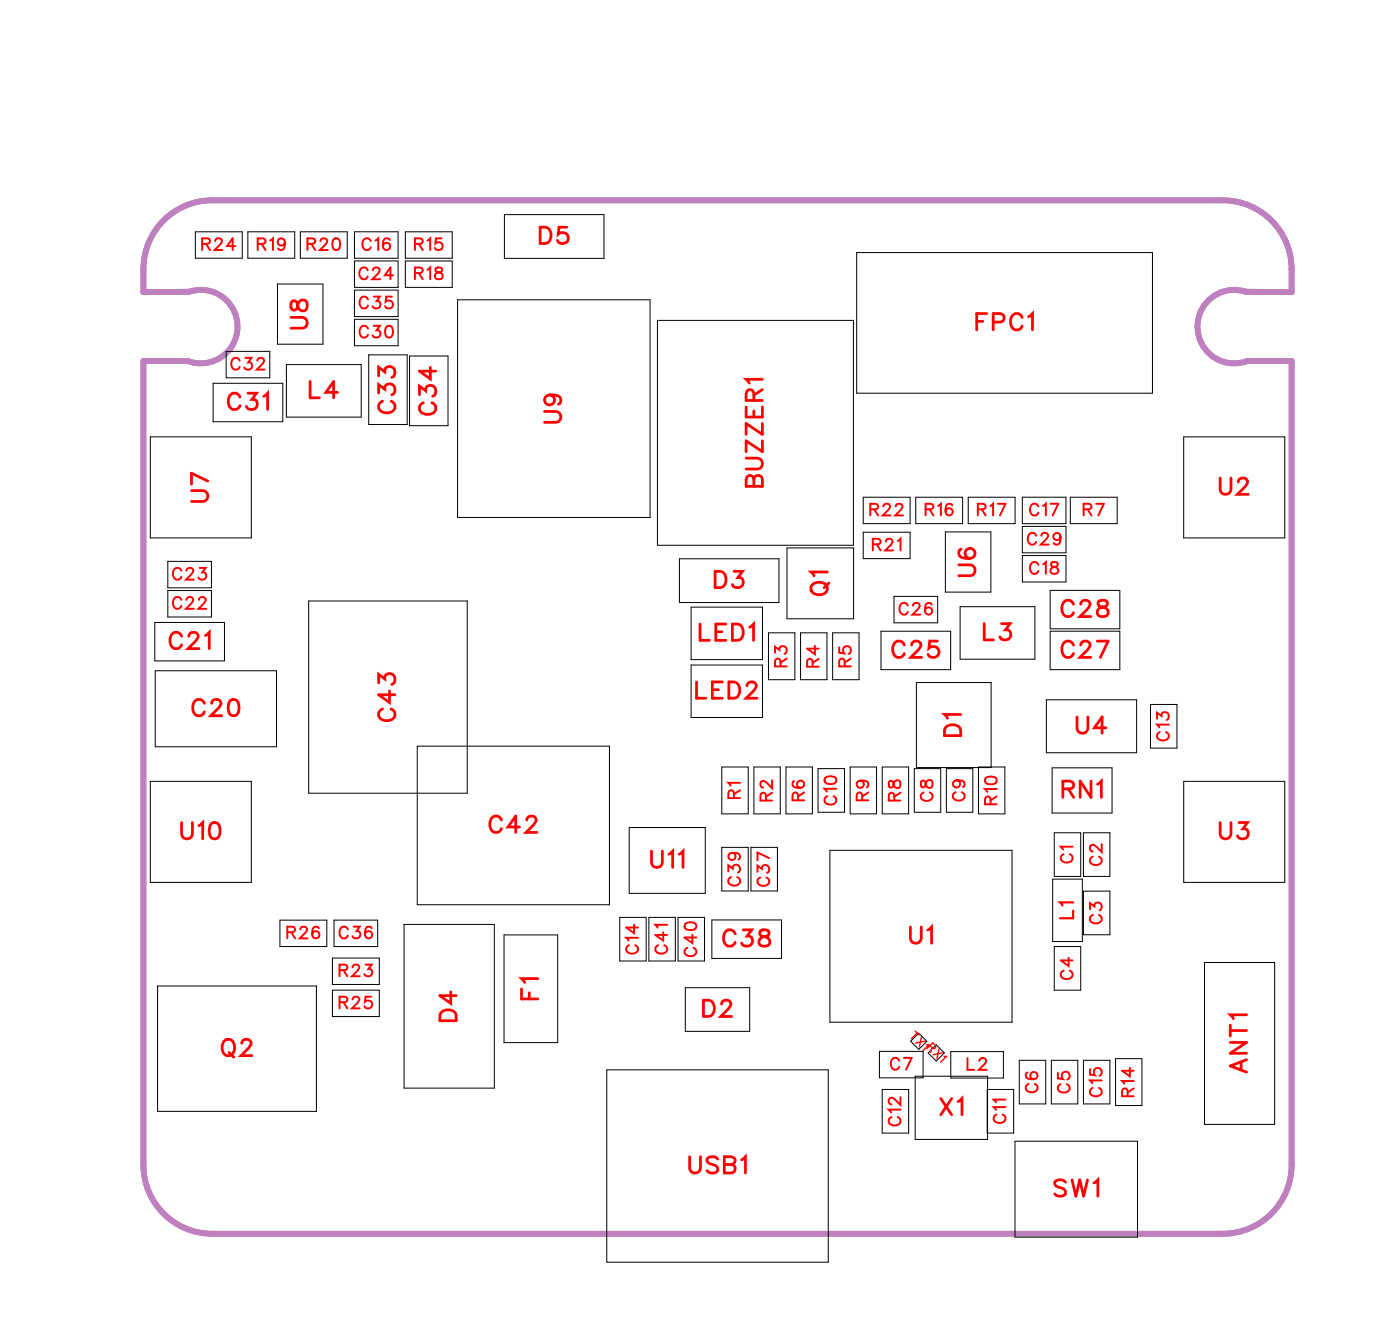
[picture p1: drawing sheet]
<svg xmlns="http://www.w3.org/2000/svg" width="61mm" height="58mm" viewBox="0 0 61 58" stroke-linecap="round" stroke-linejoin="round" font-family="sans-serif">
<path d="M7.4 9.4l.5-.4 .7-.2 .6-.1h44a3 3 0 0 1 3 3v1h-1.9a1.6 1.6 0 0 0-2.2 1.6 1.6 1.6 0 0 0 2.2 1.4h1.9v35a3 3 0 0 1-3 3h-44a3 3 0 0 1-3-3v-35h2a1.6 1.6 0 0 0 2.1-1.5 1.6 1.6 0 0 0-2.1-1.5h-2a3.6 3.6 0 0 1 1.2-3.3z" fill="none" stroke="#bf80bf" stroke-width=".25"/>
<g fill="none" stroke="#000" stroke-width=".04">
<path d="M6.5 19h4.4v4.4h-4.4zM8.5 10.1h2v1.1h-2zM9.3 16.7h3v1.7h-3zM9.8 15.3h1.9v1.2h-1.9zM10.8 10.1h2v1.1h-2zM12.1 12.4h2v2.6h-2zM12.5 15.9h3.2v2.3h-3.2zM13.1 10.1h2v1.1h-2zM15.4 10.1h1.9v1.1h-1.9zM15.4 11.4h1.9v1.1h-1.9zM15.4 12.6h1.9v1.2h-1.9zM15.4 13.9h1.9v1.2h-1.9z"/>
<path d="M16.1 15.5h1.6v3h-1.6zM17.7 10.1h2v1.1h-2zM17.7 11.4h2v1.1h-2zM17.8 15.5h1.7v3h-1.7zM19.9 13.1h8.4v9.4h-8.4zM22 9.3h4.3v2h-4.3zM28.6 14h8.6v9.7h-8.6zM37.3 11h12.9v6.1h-12.9zM51.5 19h4.4v4.4h-4.4zM6.5 34h4.4v4.4h-4.4zM6.7 27.1h3.1v1.7h-3.1zM6.8 29.2h5.2v3.3h-5.2z"/>
<path d="M7.3 25.7h1.9v1.2h-1.9zM7.3 24.4h1.9v1.2h-1.9zM13.4 26.2h6.9v8.3h-6.9zM18.2 32.5h8.3v6.9h-8.3zM27 39.9h1.1v1.9h-1.1zM27.4 36h3.3v2.9h-3.3zM28.3 39.9h1.1v1.9h-1.1zM29.5 39.9h1.2v1.9h-1.2zM29.6 24.3h4.3v1.9h-4.3zM30.1 26.4h3.1v2.3h-3.1zM30.1 29h3.1v2.2h-3.1zM31.4 36.9h1.2v1.9h-1.2z"/>
<path d="M31.4 33.4h1.2v2h-1.2zM32.7 36.9h1.2v1.9h-1.2zM32.8 33.4h1.2v2h-1.2zM33.5 27.6h1.1v2h-1.1zM34.2 33.4h1.2v2h-1.2zM34.3 23.9h2.9v3h-2.9zM34.9 27.6h1.1v2h-1.1zM35.6 33.5h1.2v1.9h-1.2zM36.1 37h8v7.5h-8zM36.3 27.6h1.1v2h-1.1zM37 33.4h1.2v2h-1.2zM37.6 23.2h2v1.1h-2z"/>
<path d="M37.6 21.7h2v1.1h-2zM38.4 27.5h3v1.7h-3zM38.4 33.4h1.2v2h-1.2zM38.9 26h1.9v1.1h-1.9zM39.8 33.5h1.2v1.9h-1.2zM39.9 21.7h2v1.1h-2zM39.9 29.7h3.3v3.7h-3.3zM41.2 23.2h1.9v2.6h-1.9zM41.2 33.5h1.2v1.9h-1.2zM41.8 26.4h3.3v2.3h-3.3zM42.2 21.7h2v1.1h-2zM42.6 33.4h1.2v2h-1.2z"/>
<path d="M44.5 21.6h1.9v1.2h-1.9zM44.5 22.9h1.9v1.2h-1.9zM44.5 24.2h1.9v1.1h-1.9zM45.6 30.5h3.9v2.3h-3.9zM45.7 27.5h3.1v1.7h-3.1zM45.7 25.7h3.1v1.7h-3.1zM45.8 33.4h2.6v2h-2.6zM45.8 38.3h1.3v2.7h-1.3zM45.9 36.3h1.2v1.9h-1.2zM46.6 21.7h2v1.1h-2zM47.2 36.3h1.1v1.9h-1.1zM47.2 38.8h1.1v1.9h-1.1z"/>
<path d="M50.1 30.7h1.2v1.9h-1.2zM51.5 34h4.4v4.4h-4.4zM6.9 42.9h6.9v5.5h-6.9zM12.2 40.1h2v1.1h-2zM14.5 43.1h2v1.2h-2zM14.5 41.7h2v1.2h-2zM14.5 40.1h1.9v1.1h-1.9zM17.6 40.3h3.9v7.1h-3.9zM21.9 40.7h2.4v4.7h-2.4zM26.4 46.6h9.7v8.4h-9.7zM29.8 43h2.8v1.9h-2.8zM31 40.1h3v1.6h-3z"/>
<path d="M38.3 45.8h1.9v1.1h-1.9zM38.4 47.4h1.2v1.9h-1.2zM39.9 46.9h3.1v2.7h-3.1zM40 45l.4 .3-.4 .4-.3-.4zM40.8 45.5l.3 .3-.3 .4-.4-.4zM41.4 45.8h2.3v1.1h-2.3zM43 47.4h1.1v1.9h-1.1M44.2 49.7h5.3v4.2h-5.3zM44.4 46.2h1.1v1.9h-1.1zM45.8 46.2h1.1v1.9h-1.1zM45.9 41.2h1.2v1.9h-1.2zM47.2 46.2h1.1v1.9h-1.1z"/>
<path d="M48.6 46.1h1.1v2h-1.1zM52.5 41.9h3v7.1h-3z"/>
</g>
<g fill="none" stroke="#f00" stroke-width=".12">
<path d="M10.4 17.3a.26 .26 0 0 0-.2-.2 .26 .26 0 0 0-.3 .3v.2a.26 .26 0 0 0 .3 .2 .26 .26 0 0 0 .2-.1M10.8 17.1h.4l-.2 .3a.24 .24 0 0 1 .1 .4 .24 .24 0 0 1-.4-.1M11.5 17.3l.2-.2v.7M12.7 13.8h.5l.2 .2-.1 .3h-.6M12.7 13.1v.4h.1l.3-.4a.24 .24 0 0 1 .3 .2 .24 .24 0 0 1-.3 .2l-.1-.1-.1-.3zM13.5 16.6v.7h.4M14.7 17.1h-.5l.3-.5v.7M16.5 17.1v-.4l.3 .3a.24 .24 0 0 1 .3-.2 .24 .24 0 0 1 0 .4M16.5 16.4v-.4l.3 .2a.24 .24 0 0 1 .3-.2 .24 .24 0 0 1 0 .4M16.7 17.5a.26 .26 0 0 0-.2 .3 .26 .26 0 0 0 .3 .2h.1a.26 .26 0 0 0 .3-.2 .26 .26 0 0 0-.2-.3M18.3 17.2v-.4l.2 .2a.24 .24 0 0 1 .4-.2 .25 .25 0 0 1-.1 .5M18.4 17.5a.26 .26 0 0 0-.1 .3 .26 .26 0 0 0 .2 .2h.2a.26 .26 0 0 0 .3-.2 .26 .26 0 0 0-.2-.3"/>
<path d="M18.7 16v.5l-.4-.3h.7M23.5 9.9h.3a.38 .38 0 0 1 .2 .3 .38 .38 0 0 1-.2 .4h-.3zM23.7 17.9h.5l.2 .2-.1 .3h-.6M23.9 17.2a.22 .22 0 0 1 .2 .3 .22 .22 0 0 1-.3 .1 .22 .22 0 0 1 0-.4h.1a.34 .34 0 0 1 .5 .3l-.1 .1M24.7 9.9h-.4v.3a.25 .25 0 0 1 .4 0 .25 .25 0 0 1-.1 .4 .25 .25 0 0 1-.3-.1M32.5 19.9h.5l.2 .3-.1 .2h-.6M32.5 17.7v.5h.7v-.5M32.8 17.4v-.4h-.2l-.1 .4h.7M32.8 17.9v.3M33.2 16.5h-.7l.1 .2M33.2 19.2v.5l-.7-.5v.5M33.2 18.4v.5l-.7-.5v.5"/>
<path d="M33.2 17l-.4 .2M42.5 14h.3M43 13.7h-.5v.7M43.2 14h.5v-.3h-.5v.7M44.5 13.8a.26 .26 0 0 0-.3-.1 .26 .26 0 0 0-.2 .2v.2a.26 .26 0 0 0 .2 .3 .26 .26 0 0 0 .3-.2M44.8 13.8l.2-.1v.7M7.9 35.8v.5l.2 .2 .2-.1 .1-.6M7.9 27.7a.26 .26 0 0 0-.3-.2 .26 .26 0 0 0-.2 .3v.2a.26 .26 0 0 0 .2 .2 .26 .26 0 0 0 .3-.1M8.2 27.7l.2-.2h.1l.1 .2-.1 .2-.3 .3h.5M8.3 21.4h.5l.2 .2-.1 .2h-.6M8.7 36l.1-.2v.7M8.9 30.6a.26 .26 0 0 0-.3-.1 .26 .26 0 0 0-.2 .2v.2a.26 .26 0 0 0 .2 .3 .26 .26 0 0 0 .3-.2"/>
<path d="M8.9 27.7l.2-.2v.7M9 20.9l-.7-.3v.5M9.2 35.9l.1-.1a.37 .37 0 0 1 .3 .4 .37 .37 0 0 1-.3 .3 .45 .45 0 0 1-.1-.6zM9.2 30.6l.1-.1h.2l.1 .1-.1 .2-.3 .4h.5M10 30.5h.1a.37 .37 0 0 1 .3 .3 .37 .37 0 0 1-.3 .4 .45 .45 0 0 1-.1-.7zM16.5 29.7v-.3l.3 .2a.24 .24 0 0 1 .3-.2 .24 .24 0 0 1 0 .4M16.7 30.9a.26 .26 0 0 0-.2 .3 .26 .26 0 0 0 .3 .2h.1a.26 .26 0 0 0 .3-.2 .26 .26 0 0 0-.2-.3M17 30.1v.5l-.5-.3h.7M21.8 35.7a.26 .26 0 0 0-.3-.2 .26 .26 0 0 0-.2 .3v.2a.26 .26 0 0 0 .2 .2 .26 .26 0 0 0 .3-.1M22.6 36h-.5l.4-.5v.7M22.9 35.7l.2-.2h.1l.1 .2-.1 .2-.3 .3h.5M28.4 37.1v.5l.2 .2 .2-.1v-.6"/>
<path d="M29.1 37.2l.2-.1v.7M29.6 37.2l.1-.1v.7M30.3 29.7v.7h.4M30.5 27.2v.7h.4M31 30h.3M31.1 24.9h.3a.38 .38 0 0 1 .2 .3 .38 .38 0 0 1-.2 .4h-.3zM31.2 27.5h.2M31.5 29.7h-.5v.7h.5M31.6 27.2h-.4v.7h.4M31.7 29.7h.3a.38 .38 0 0 1 .2 .3 .38 .38 0 0 1-.2 .4h-.3zM31.9 27.2h.2a.38 .38 0 0 1 .3 .3 .38 .38 0 0 1-.3 .4h-.2zM32 24.9h.3l-.2 .2a.24 .24 0 0 1 .2 .4 .24 .24 0 0 1-.4 0"/>
<path d="M32.5 29.9l.2-.2h.1l.1 .1-.1 .3-.3 .3h.5M32.6 27.3l.2-.1v.7M32.8 20.9l-.1-.2h-.1l-.1 .5h.7v-.3l-.1-.2-.2 .1-.1 .4M35.4 25.4a.35 .35 0 0 1 .4 0 .35 .35 0 0 1 .2 .4 .33 .33 0 0 1-.5 .1 .33 .33 0 0 1-.1-.5zM36 24.9h-.7l.1 .2M36.1 25.4l-.2 .2M39.4 28.1a.26 .26 0 0 0-.3-.2 .26 .26 0 0 0-.2 .3v.2a.26 .26 0 0 0 .2 .2 .26 .26 0 0 0 .3-.1M39.7 28.1l.1-.2h.2l.1 .2-.1 .2-.3 .3h.4M40.8 27.9h-.3l-.1 .3a.25 .25 0 0 1 .4 0 .25 .25 0 0 1 0 .4 .25 .25 0 0 1-.4-.1M41.2 31.6h.2h.3l.1 .4h-.7zM41.8 24.6h.5l.2 .2-.1 .2-.6 .1M41.8 31.1h-.7l.2 .2"/>
<path d="M41.9 23.9h-.1a.35 .35 0 0 0 .2 .5 .35 .35 0 0 0 .5-.3 .22 .22 0 0 0-.2-.2 .22 .22 0 0 0-.3 .2 .22 .22 0 0 0 .2 .2M42.9 27.2v.7h.4M43.6 27.2h.4l-.2 .2a.24 .24 0 0 1 .2 .4 .25 .25 0 0 1-.5-.1M46.3 34.3h.4l.1-.2-.2-.1h-.3v.7M46.5 34.3l.3 .4M46.7 28.1a.26 .26 0 0 0-.3-.2 .26 .26 0 0 0-.2 .3v.2a.26 .26 0 0 0 .2 .2 .26 .26 0 0 0 .3-.1M46.7 26.3a.26 .26 0 0 0-.3-.2 .26 .26 0 0 0-.2 .3v.2a.26 .26 0 0 0 .2 .2 .26 .26 0 0 0 .3-.1M46.9 31.2v.5l.2 .2 .2-.1 .1-.6M47.1 28.1l.1-.2h.1l.2 .2-.1 .2-.4 .3h.5M47.1 26.3l.1-.2h.1l.2 .2-.1 .2-.4 .3h.5M47.5 34v.7l-.5-.7v.7M47.8 27.9h.5l-.4 .7"/>
<path d="M47.8 34.1l.2-.1v.7M47.9 26.2v.2l.3 .1 .1 .1a.24 .24 0 0 1-.3 .3 .24 .24 0 0 1-.2-.3l.4-.3v-.1zM48.2 31.7h-.5l.3-.5v.7M53.1 20.8v.5l.2 .2 .3-.1v-.6M53.1 35.8v.5l.2 .2 .3-.1v-.6M53.9 21l.2-.2h.1l.1 .2-.1 .2-.3 .3h.5M54 35.8h.3l-.2 .3a.24 .24 0 0 1 .2 .4 .24 .24 0 0 1-.4-.1M9.7 45.4l.1-.1a.33 .33 0 0 1 .4 .3 .33 .33 0 0 1-.4 .3l-.1-.2zM10 45.8l.2 .2M10.5 45.4l.2-.1h.1l.1 .1-.1 .2-.3 .4h.5M19.3 44h.1h.4l.1 .4h-.7zM19.6 43.2v.5l-.4-.3h.7"/>
<path d="M22.7 43.1v.4h.7M23 43.2v.3M23.4 42.6h-.7l.1 .2M30 50.4v.5l.2 .2 .3-.1v-.6M30.6 43.6h.3a.38 .38 0 0 1 .2 .3 .38 .38 0 0 1-.2 .4h-.3zM31.3 50.5l-.2-.1-.3 .1 .1 .1 .4 .3v.1l-.2 .1-.3-.1M31.4 43.7l.2-.1h.1l.1 .1-.1 .2-.3 .4h.5M31.5 50.7l.5 .1v.1l-.2 .2h-.3v-.7h.5v.2l-.2 .1M32 40.7a.26 .26 0 0 0-.3-.2 .26 .26 0 0 0-.2 .3v.1a.26 .26 0 0 0 .2 .3 .26 .26 0 0 0 .3-.2M32.3 50.5l.2-.1v.7M32.4 40.5h.3l-.2 .3a.24 .24 0 0 1 .2 .3 .24 .24 0 0 1-.4 0M33.1 40.5v.2l.3 .1 .1 .2a.24 .24 0 0 1-.2 .2 .24 .24 0 0 1-.3-.2l.5-.3v-.2z"/>
<path d="M39.6 40.4v.5l.2 .2 .3-.1v-.6M40.4 40.5l.2-.1v.7M41 47.8l.4 .7M41.4 47.8l-.4 .7M41.7 48l.2-.2v.7M46.4 51.5l-.2-.1-.3 .1 .1 .1 .4 .3v.1l-.2 .1-.3-.1M46.7 51.4l.1 .7 .2-.7 .2 .7 .2-.7M47.6 51.5l.2-.1v.7M53.6 45.4h.7l-.7 .5h.7M53.6 44.9h.7M53.6 44.6v.5M54 46.2v.4"/>
<path d="M54.3 44.2h-.7l.1 .2M54.3 46.1l-.7 .3 .7 .3"/>
</g>
<g fill="none" stroke="#f00" stroke-width=".08">
<path d="M8.8 10.6h.3v-.1l-.3-.1v.5M9 10.6l.1 .3M9.4 10.5l.2-.1 .1 .1-.4 .4h.4M10.3 10.7h-.4l.2-.3v.5M10.4 15.7a.19 .19 0 0 0-.2-.1 .19 .19 0 0 0-.1 .2v.1a.19 .19 0 0 0 .1 .2 .19 .19 0 0 0 .2-.1M10.7 15.6h.3l-.2 .2a.17 .17 0 0 1 .1 .3 .17 .17 0 0 1-.3-.1M11.2 15.7l.1-.1 .2 .1-.3 .4h.3M11.2 10.6h.3l.1-.1-.4-.1v.5M11.4 10.6l.2 .3M11.8 10.5l.1-.1v.5M12.4 10.5a.16 .16 0 0 1-.2 .2 .16 .16 0 0 1-.1-.3 .16 .16 0 0 1 .3 0l-.1 .5-.2-.1M13.4 10.6h.3v-.1l-.3-.1v.5"/>
<path d="M13.6 10.6l.1 .3M14 10.5l.2-.1v.1l-.3 .4h.4M14.5 10.4a.23 .23 0 0 1 .3 .2 .23 .23 0 0 1-.3 .3v-.2zM16 11.8a.19 .19 0 0 0-.2-.2 .19 .19 0 0 0-.2 .2v.2a.19 .19 0 0 0 .2 .2 .19 .19 0 0 0 .2-.2M16 14.3a.19 .19 0 0 0-.2-.1 .19 .19 0 0 0-.1 .2v.1a.19 .19 0 0 0 .1 .2 .19 .19 0 0 0 .2-.1M16 13a.19 .19 0 0 0-.2-.1 .19 .19 0 0 0-.1 .2v.1a.19 .19 0 0 0 .1 .2 .19 .19 0 0 0 .2-.1M16.1 10.5a.19 .19 0 0 0-.2-.1 .19 .19 0 0 0-.1 .2v.1a.19 .19 0 0 0 .1 .2 .19 .19 0 0 0 .2-.1M16.2 11.8l.1-.2 .2 .1-.3 .5h.4M16.3 14.2h.2l-.1 .2a.17 .17 0 0 1 .1 .3 .17 .17 0 0 1-.3-.1M16.3 12.9h.2l-.1 .2a.17 .17 0 0 1 .1 .3 .17 .17 0 0 1-.3-.1M16.3 10.5l.2-.1v.5M16.8 14.2a.23 .23 0 0 1 .3 .2 .23 .23 0 0 1-.3 .3v-.2z"/>
<path d="M17 10.5l-.1-.1a.22 .22 0 0 0-.3 .2 .22 .22 0 0 0 .4 .2 .16 .16 0 0 0-.1-.2 .16 .16 0 0 0-.2 .1M17.1 12.9h-.3v.2a.18 .18 0 0 1 .3 0 .18 .18 0 0 1-.1 .3 .18 .18 0 0 1-.2-.1M17.1 12h-.3l.2-.4v.6M18.1 11.9h.3v-.2l-.3-.1v.6M18.1 10.6h.3v-.1l-.3-.1v.5M18.2 11.9l.2 .3M18.2 10.6l.2 .3M18.6 11.7l.1-.1v.6M18.6 10.5l.1-.1v.5M19 11.7v.1l.3 .2a.17 .17 0 0 1-.2 .2 .17 .17 0 0 1-.2-.2l.4-.2-.1-.1zM19.2 10.4h-.2v.2a.18 .18 0 0 1 .2 0 .18 .18 0 0 1 0 .3 .18 .18 0 0 1-.3-.1M7.9 24.9a.19 .19 0 0 0-.2-.2 .19 .19 0 0 0-.2 .2v.1a.19 .19 0 0 0 .2 .2 .19 .19 0 0 0 .2-.1"/>
<path d="M7.9 26.1a.19 .19 0 0 0-.2-.1 .19 .19 0 0 0-.2 .2v.1a.19 .19 0 0 0 .2 .2 .19 .19 0 0 0 .2-.1M8.1 24.9l.1-.2 .2 .1-.3 .4h.3M8.1 26.1l.1-.1 .2 .1-.3 .4h.3M8.7 26.1l.1-.1 .2 .1-.4 .4h.4M8.7 24.7h.3l-.2 .2a.17 .17 0 0 1 .1 .3 .17 .17 0 0 1-.3-.1M31.7 37.9v-.2l.2 .1a.17 .17 0 0 1 .3-.1 .17 .17 0 0 1-.1 .3M31.8 38.2a.19 .19 0 0 0-.1 .2 .19 .19 0 0 0 .2 .2h.1a.19 .19 0 0 0 .2-.2 .19 .19 0 0 0-.1-.2M31.9 37.1a.16 .16 0 0 1 .1 .3 .16 .16 0 0 1-.2 0 .16 .16 0 0 1 0-.2h.4v.2M32 34.8l-.1-.3-.1-.1-.1 .4h.5M32.2 34.1h-.5l.1 .1M32.2 34.4l-.2 .2M33 38v-.3l.2 .1a.17 .17 0 0 1 .3-.1 .17 .17 0 0 1-.1 .3"/>
<path d="M33.1 38.2a.19 .19 0 0 0-.1 .2 .19 .19 0 0 0 .2 .2h.1a.19 .19 0 0 0 .2-.2 .19 .19 0 0 0-.1-.2M33.4 34.9l-.1-.3-.1-.1-.1 .4h.5M33.5 37.4l-.5-.3v.4M33.6 34v.3l-.3-.3-.2 .1 .1 .2M33.6 34.5l-.2 .2M33.7 28.4v-.2l.2 .1a.17 .17 0 0 1 .3-.1 .17 .17 0 0 1 0 .3M34 29v-.3h-.2l-.1 .3h.6M34.3 28.7l-.3 .1M34.6 34h-.1a.22 .22 0 0 0 .3 .3 .22 .22 0 0 0 .1-.3 .16 .16 0 0 0-.2 .1 .16 .16 0 0 0 .1 .2M34.8 34.8l-.1-.2-.1-.1-.1 .3h.5M35 34.5l-.2 .2M35.4 29v-.3h-.2l-.1 .3h.6"/>
<path d="M35.5 28.1v.4l-.4-.3h.6M35.7 28.7l-.3 .2M35.9 33.9a.25 .25 0 0 1 .3-.1 .25 .25 0 0 1 .2 .3 .25 .25 0 0 1-.3 .1 .25 .25 0 0 1-.2-.3zM36 34.7a.19 .19 0 0 0-.1 .2 .19 .19 0 0 0 .2 .1h.1a.19 .19 0 0 0 .2-.1 .19 .19 0 0 0-.1-.2M36.4 34.3h-.5l.1 .2M36.5 28.2v.2l.3 .1a.18 .18 0 0 1 0-.3 .18 .18 0 0 1 .2 0 .18 .18 0 0 1 0 .3M36.8 29v-.3h-.2l-.1 .3h.6M37.1 28.7l-.3 .1M37.5 34a.16 .16 0 0 1 .1 .2 .16 .16 0 0 1-.2 .1 .16 .16 0 0 1 0-.3l.4 .1-.1 .2M37.5 34.8v-.2l-.1-.1-.1 .3h.5M37.8 34.5l-.3 .2M37.9 22.2h.3v-.2l-.3-.1v.5"/>
<path d="M38 23.7h.3v-.1l-.3-.1v.5M38.1 22.2l.1 .2M38.2 23.7l.1 .3M38.5 22.1l.2-.2 .1 .2-.4 .3h.4M38.6 23.6l.2-.1 .1 .1-.3 .4h.3M38.7 34v.3h.1l.2-.3a.17 .17 0 0 1 .2 .1 .17 .17 0 0 1-.2 .2l-.1-.3zM38.9 34.9v-.3l-.1-.1-.1 .4h.5M39 22.1l.2-.2 .1 .2-.3 .3h.3M39.1 23.6l.1-.1v.5M39.2 34.5l-.3 .2M39.5 26.4a.19 .19 0 0 0-.2-.1 .19 .19 0 0 0-.1 .1v.2a.19 .19 0 0 0 .1 .2 .19 .19 0 0 0 .2-.2M39.8 26.4l.1-.1h.1l-.3 .5h.4"/>
<path d="M40.1 34v.3h.2a.21 .21 0 0 1 0-.3 .21 .21 0 0 1 .3 0v.2l-.1 .1-.2-.1v-.2zM40.2 34.5a.19 .19 0 0 0-.1 .2 .19 .19 0 0 0 .2 .2h.1a.19 .19 0 0 0 .2-.2 .19 .19 0 0 0-.1-.2M40.3 22.2h.3v-.2l-.3-.1v.5M40.5 22.2l.1 .2M40.6 26.3h-.1a.22 .22 0 0 0-.2 .2 .22 .22 0 0 0 .3 .2 .16 .16 0 0 0-.1-.2 .16 .16 0 0 0-.2 .1M40.8 22l.2-.1v.5M41.5 22h-.1a.22 .22 0 0 0-.3 .2 .22 .22 0 0 0 .4 .2 .16 .16 0 0 0-.1-.3 .16 .16 0 0 0-.2 .2M41.6 34.5a.19 .19 0 0 0-.1 .2 .19 .19 0 0 0 .2 .2h.1a.19 .19 0 0 0 .2-.2 .19 .19 0 0 0-.1-.2M41.7 34a.16 .16 0 0 1 .1 .2 .16 .16 0 0 1-.3 .1 .16 .16 0 0 1 .1-.3h.4l-.1 .3M42.6 22.2h.3v-.2l-.3-.1v.5M42.7 22.2l.2 .2M42.9 33.9a.25 .25 0 0 1 .3-.1 .25 .25 0 0 1 .2 .3 .25 .25 0 0 1-.3 .1 .25 .25 0 0 1-.2-.3z"/>
<path d="M43.1 22l.1-.1v.5M43.1 35v-.3h-.1l-.1 .3h.5M43.4 34.4h-.5l.1 .1M43.4 34.7l-.3 .2M43.4 21.9h.4l-.3 .5M45.1 23.3a.19 .19 0 0 0-.2-.1 .19 .19 0 0 0-.1 .2v.1a.19 .19 0 0 0 .1 .2 .19 .19 0 0 0 .2-.1M45.2 24.6a.19 .19 0 0 0-.2-.1 .19 .19 0 0 0-.1 .2v.1a.19 .19 0 0 0 .1 .2 .19 .19 0 0 0 .2-.1M45.2 22.1a.19 .19 0 0 0-.2-.2 .19 .19 0 0 0-.1 .2v.2a.19 .19 0 0 0 .1 .1 .19 .19 0 0 0 .2-.1M45.3 23.3l.1-.1 .2 .1-.3 .4h.4M45.4 24.6l.1-.1v.5M45.4 22l.1-.1v.5M45.7 21.9h.4l-.3 .5"/>
<path d="M45.8 24.5v.1a.21 .21 0 0 1 .2 .1 .21 .21 0 0 1 0 .3l-.2-.1v-.1l.3-.2-.1-.1zM46.2 23.4a.16 .16 0 0 1-.2 .1 .16 .16 0 0 1-.1-.2 .16 .16 0 0 1 .3 0l-.1 .4-.2-.1M46.3 37.2a.19 .19 0 0 0-.1 .2 .19 .19 0 0 0 .2 .2h.1a.19 .19 0 0 0 .2-.2 .19 .19 0 0 0-.1-.2M46.7 36.9h-.5l.1 .1M47.2 22.2h.3v-.2l-.3-.1v.5M47.4 22.2l.1 .2M47.5 39.6v-.3l.2 .2a.17 .17 0 0 1 .2-.2 .17 .17 0 0 1 0 .3M47.6 39.8a.19 .19 0 0 0-.1 .3 .19 .19 0 0 0 .2 .1h.1a.19 .19 0 0 0 .2-.1 .19 .19 0 0 0-.1-.3M47.6 37.3a.19 .19 0 0 0-.1 .2 .19 .19 0 0 0 .2 .2h.1a.19 .19 0 0 0 .2-.2 .19 .19 0 0 0-.1-.2M47.7 21.9h.4l-.3 .5M48 36.8v.3l-.4-.3-.1 .2 .1 .1M50.4 31.3v-.3l.2 .2a.17 .17 0 0 1 .3-.1 .17 .17 0 0 1-.1 .2"/>
<path d="M50.5 31.9a.19 .19 0 0 0-.1 .2 .19 .19 0 0 0 .2 .1h.1a.19 .19 0 0 0 .2-.1 .19 .19 0 0 0-.1-.2M50.9 31.6h-.5l.1 .1M12.5 40.6h.3l.1-.2h-.4v.5M12.7 40.6l.2 .3M13.1 40.5l.2-.1 .1 .1-.3 .4h.3M13.9 40.4a.22 .22 0 0 0-.3 .2 .22 .22 0 0 0 .3 .2 .16 .16 0 0 0-.1-.2 .16 .16 0 0 0-.2 .1M14.8 43.6h.3v-.1l-.3-.1v.5M14.8 42.2h.3v-.1l-.3-.1v.5M15 43.6l.1 .3M15 42.2l.1 .3M15.1 40.5a.19 .19 0 0 0-.2-.2 .19 .19 0 0 0-.1 .2v.2a.19 .19 0 0 0 .1 .2 .19 .19 0 0 0 .2-.2M15.4 43.5l.1-.1 .1 .1-.3 .4h.4"/>
<path d="M15.4 42.1l.1-.1 .1 .1-.3 .4h.4M15.4 40.3h.3l-.2 .2a.17 .17 0 0 1 .1 .3 .17 .17 0 0 1-.2 0M15.9 42h.3l-.2 .2a.18 .18 0 0 1 .2 .3 .17 .17 0 0 1-.3-.1M16.2 43.4h-.3v.2a.18 .18 0 0 1 .3 0 .18 .18 0 0 1-.1 .3 .18 .18 0 0 1-.2-.1M16.2 40.4a.22 .22 0 0 0-.3 .2 .22 .22 0 0 0 .3 .2 .16 .16 0 0 0-.1-.2 .16 .16 0 0 0-.2 .1M27.4 41.2a.19 .19 0 0 0-.1 .2 .19 .19 0 0 0 .2 .1h.1a.19 .19 0 0 0 .2-.1 .19 .19 0 0 0-.1-.2M27.6 40.3v.3l-.3-.2h.5M27.8 40.8h-.5l.1 .2M28.7 41.2a.19 .19 0 0 0-.2 .2 .19 .19 0 0 0 .2 .1h.2a.19 .19 0 0 0 .2-.1 .19 .19 0 0 0-.2-.2M28.9 40.6v.4l-.4-.3h.6M29.1 40.3h-.6l.1 .1M29.8 40.2a.25 .25 0 0 1 .3-.1 .25 .25 0 0 1 .2 .3 .25 .25 0 0 1-.3 .1 .25 .25 0 0 1-.2-.3z"/>
<path d="M29.9 41.3a.19 .19 0 0 0-.1 .2 .19 .19 0 0 0 .2 .1h.1a.19 .19 0 0 0 .2-.1 .19 .19 0 0 0-.1-.2M30.1 40.7v.4l-.3-.3h.5M38.8 48.6a.19 .19 0 0 0-.1 .3 .19 .19 0 0 0 .2 .1h.1a.19 .19 0 0 0 .2-.1 .19 .19 0 0 0-.1-.3M39.2 46.2a.19 .19 0 0 0-.3-.1 .19 .19 0 0 0-.1 .2v.1a.19 .19 0 0 0 .1 .2 .19 .19 0 0 0 .3-.1M39.2 48.3h-.5l.1 .1M39.2 47.8v.3l-.4-.3-.1 .2 .1 .1M39.4 46.1h.3l-.2 .5M42.1 46.1v.5h.3M42.6 46.2l.2-.1 .1 .1-.3 .4h.4M43.4 48.5a.19 .19 0 0 0-.1 .2 .19 .19 0 0 0 .2 .2h.1a.19 .19 0 0 0 .2-.2 .19 .19 0 0 0-.1-.2M43.8 48.2h-.5l.1 .1M43.8 47.9h-.5l.1 .1"/>
<path d="M44.7 46.7a.22 .22 0 0 0 .2 .3 .22 .22 0 0 0 .2-.3 .16 .16 0 0 0-.2 .1 .16 .16 0 0 0 .1 .2M44.8 47.2a.19 .19 0 0 0-.1 .2 .19 .19 0 0 0 .2 .2h.1a.19 .19 0 0 0 .2-.2 .19 .19 0 0 0-.1-.2M46.1 46.7v.3h.2a.18 .18 0 0 1 0-.3 .18 .18 0 0 1 .2 0 .18 .18 0 0 1 0 .3M46.2 47.2a.19 .19 0 0 0-.1 .2 .19 .19 0 0 0 .2 .2h.1a.19 .19 0 0 0 .2-.2 .19 .19 0 0 0-.1-.2M46.3 42.3a.19 .19 0 0 0-.1 .2 .19 .19 0 0 0 .2 .1h.1a.19 .19 0 0 0 .2-.1 .19 .19 0 0 0-.1-.2M46.5 41.7v.4l-.3-.3h.5M47.5 46.6v.2h.2a.18 .18 0 0 1 0-.3 .18 .18 0 0 1 .2 .1 .18 .18 0 0 1 0 .2M47.6 47.4a.19 .19 0 0 0-.1 .2 .19 .19 0 0 0 .2 .1h.1a.19 .19 0 0 0 .2-.1 .19 .19 0 0 0-.1-.2M48 47h-.5l.1 .2M49.1 47.7v-.3h-.1l-.1 .3h.5M49.2 46.5v.4l-.3-.3h.5M49.4 47.1h-.5l.1 .1"/>
<path d="M49.4 47.4l-.3 .2"/>
</g>
<path d="M46.7 39.3h-.5l.1 .1M46.7 39.7v.3h-.5" fill="none" stroke="#f00" stroke-width=".1"/>
<path d="M39.9 44.9l.1 .2M39.9 45l-.2 .2M40.1 45.2l-.1 .4M40.3 45.3l-.4 .1M40.3 45.5h.1l-.2 .2M40.5 45.5l.2 .2v-.1l-.1-.2-.2 .3M40.6 45.6l-.1 .2M40.9 45.7l-.1 .4M41.1 45.8l-.5 .1M41.1 46h.1l-.2 .3" fill="none" stroke="#f00" stroke-width=".06"/>
<g font-size="1.2" fill="#fff">
<text x="23.5" y="10.9">D5</text>
<text x="13.4" y="17.6">L4</text>
<text x="13.7" y="14.4" transform="rotate(-90 13.7 14.4)">U8</text>
<text x="42.5" y="14.7">FPC1</text>
<text x="9.3" y="21.9" transform="rotate(-90 9.3 21.9)">U7</text>
<text x="9.9" y="18.1">C31</text>
<text x="17.5" y="18" transform="rotate(-90 17.5 18)">C33</text>
<text x="19.3" y="18.1" transform="rotate(-90 19.3 18.1)">C34</text>
<text x="24.7" y="18.5" transform="rotate(-90 24.7 18.5)">U9</text>
<text x="33.5" y="21.2" transform="rotate(-90 33.5 21.2)">BUZZER1</text>
<text x="53.1" y="21.8">U2</text>
<text x="7.3" y="28.5">C21</text>
<text x="30.4" y="28.2">LED1</text>
<text x="31.1" y="25.9">D3</text>
<text x="36.3" y="26" transform="rotate(-90 36.3 26)">Q1</text>
<text x="38.8" y="28.9">C25</text>
<text x="42.8" y="25.1" transform="rotate(-90 42.8 25.1)">U6</text>
<text x="42.8" y="28.2">L3</text>
<text x="46.2" y="28.9">C27</text>
<text x="46.2" y="27.1">C28</text>
<text x="8.3" y="31.5">C20</text>
<text x="17.5" y="31.4" transform="rotate(-90 17.5 31.4)">C43</text>
<text x="30.3" y="30.7">LED2</text>
<text x="42.1" y="32.1" transform="rotate(-90 42.1 32.1)">D1</text>
<text x="46.2" y="35">RN1</text>
<text x="46.8" y="32.2">U4</text>
<text x="7.8" y="36.8">U10</text>
<text x="21.3" y="36.5">C42</text>
<text x="28.3" y="38.1">U11</text>
<text x="31.4" y="41.5">C38</text>
<text x="39.6" y="41.4">U1</text>
<text x="53.1" y="36.8">U3</text>
<text x="9.6" y="46.3">Q2</text>
<text x="20.2" y="44.5" transform="rotate(-90 20.2 44.5)">D4</text>
<text x="23.7" y="43.6" transform="rotate(-90 23.7 43.6)">F1</text>
<text x="30.6" y="44.6">D2</text>
<text x="54.6" y="46.7" transform="rotate(-90 54.6 46.7)">ANT1</text>
<text x="30" y="51.4">USB1</text>
<text x="40.9" y="48.8">X1</text>
<text x="45.9" y="52.4">SW1</text>
</g>
<text font-size="1" fill="#fff" x="47" y="40" transform="rotate(-90 47 40)">L1</text>
<g font-size=".9" fill="#fff">
<text x="8.8" y="11.1">R24</text>
<text x="11.2" y="11.1">R19 R20</text>
<text x="15.7" y="11.1">C16</text>
<text x="18" y="11.1">R15</text>
<text x="10" y="16.3">C32</text>
<text x="15.6" y="12.4">C24</text>
<text x="15.6" y="14.9">C30</text>
<text x="15.6" y="13.6">C35</text>
<text x="18" y="12.4">R18</text>
<text x="37.9" y="22.7">R22</text>
<text x="40.3" y="22.7">R16</text>
<text x="42.5" y="22.7">R17</text>
<text x="44.7" y="23.9">C29</text>
<text x="44.8" y="22.7">C17</text>
<text x="47.1" y="22.7">R7</text>
<text x="7.5" y="25.5">C23</text>
<text x="7.5" y="26.7">C22</text>
<text x="34.5" y="29.1" transform="rotate(-90 34.5 29.1)">R3</text>
<text x="35.9" y="29.1" transform="rotate(-90 35.9 29.1)">R4</text>
<text x="37.3" y="29.1" transform="rotate(-90 37.3 29.1)">R5</text>
<text x="38" y="24.2">R21</text>
<text x="39.1" y="27">C26</text>
<text x="44.8" y="25.2">C18</text>
<text x="32.4" y="34.8" transform="rotate(-90 32.4 34.8)">R1</text>
<text x="33.8" y="34.9" transform="rotate(-90 33.8 34.9)">R2</text>
<text x="35.2" y="34.9" transform="rotate(-90 35.2 34.9)">R6</text>
<text x="36.6" y="35.1" transform="rotate(-90 36.6 35.1)">C10</text>
<text x="38" y="34.9" transform="rotate(-90 38 34.9)">R9</text>
<text x="39.4" y="34.9" transform="rotate(-90 39.4 34.9)">R8</text>
<text x="40.8" y="34.9" transform="rotate(-90 40.8 34.9)">C8</text>
<text x="42.2" y="34.9" transform="rotate(-90 42.2 34.9)">C9</text>
<text x="43.6" y="35.1" transform="rotate(-90 43.6 35.1)">R10</text>
<text x="51.1" y="32.3" transform="rotate(-90 51.1 32.3)">C13</text>
<text x="12.5" y="41.1">R26</text>
<text x="14.7" y="41.1">C36</text>
<text x="28" y="41.6" transform="rotate(-90 28 41.6)">C14</text>
<text x="29.3" y="41.6" transform="rotate(-90 29.3 41.6)">C41</text>
<text x="30.5" y="41.7" transform="rotate(-90 30.5 41.7)">C40</text>
<text x="32.4" y="38.6" transform="rotate(-90 32.4 38.6)">C39</text>
<text x="33.7" y="38.6" transform="rotate(-90 33.7 38.6)">C37</text>
<text x="46.9" y="37.6" transform="rotate(-90 46.9 37.6)">C1</text>
<text x="48.2" y="40.2" transform="rotate(-90 48.2 40.2)">C3</text>
<text x="48.2" y="37.7" transform="rotate(-90 48.2 37.7)">C2</text>
<text x="14.7" y="44.1">R25</text>
<text x="14.7" y="42.7">R23</text>
<text x="38.7" y="46.8">C7</text>
<text x="42.1" y="46.8">L2</text>
<text x="45.4" y="47.6" transform="rotate(-90 45.4 47.6)">C6</text>
<text x="46.8" y="47.6" transform="rotate(-90 46.8 47.6)">C5</text>
<text x="46.9" y="42.7" transform="rotate(-90 46.9 42.7)">C4</text>
<text x="48.2" y="47.8" transform="rotate(-90 48.2 47.8)">C15</text>
<text x="49.6" y="47.8" transform="rotate(-90 49.6 47.8)">R14</text>
<text x="39.4" y="49" transform="rotate(-90 39.4 49)">C12</text>
<text x="44" y="48.9" transform="rotate(-90 44 48.9)">C11</text>
</g>
<g font-size=".6" fill="#fff">
<text x="39.5" y="45.2" transform="rotate(45 39.5 45.2)">TX1</text>
<text x="40.2" y="45.7" transform="rotate(45 40.2 45.7)">RX1</text>
</g>
</svg>
